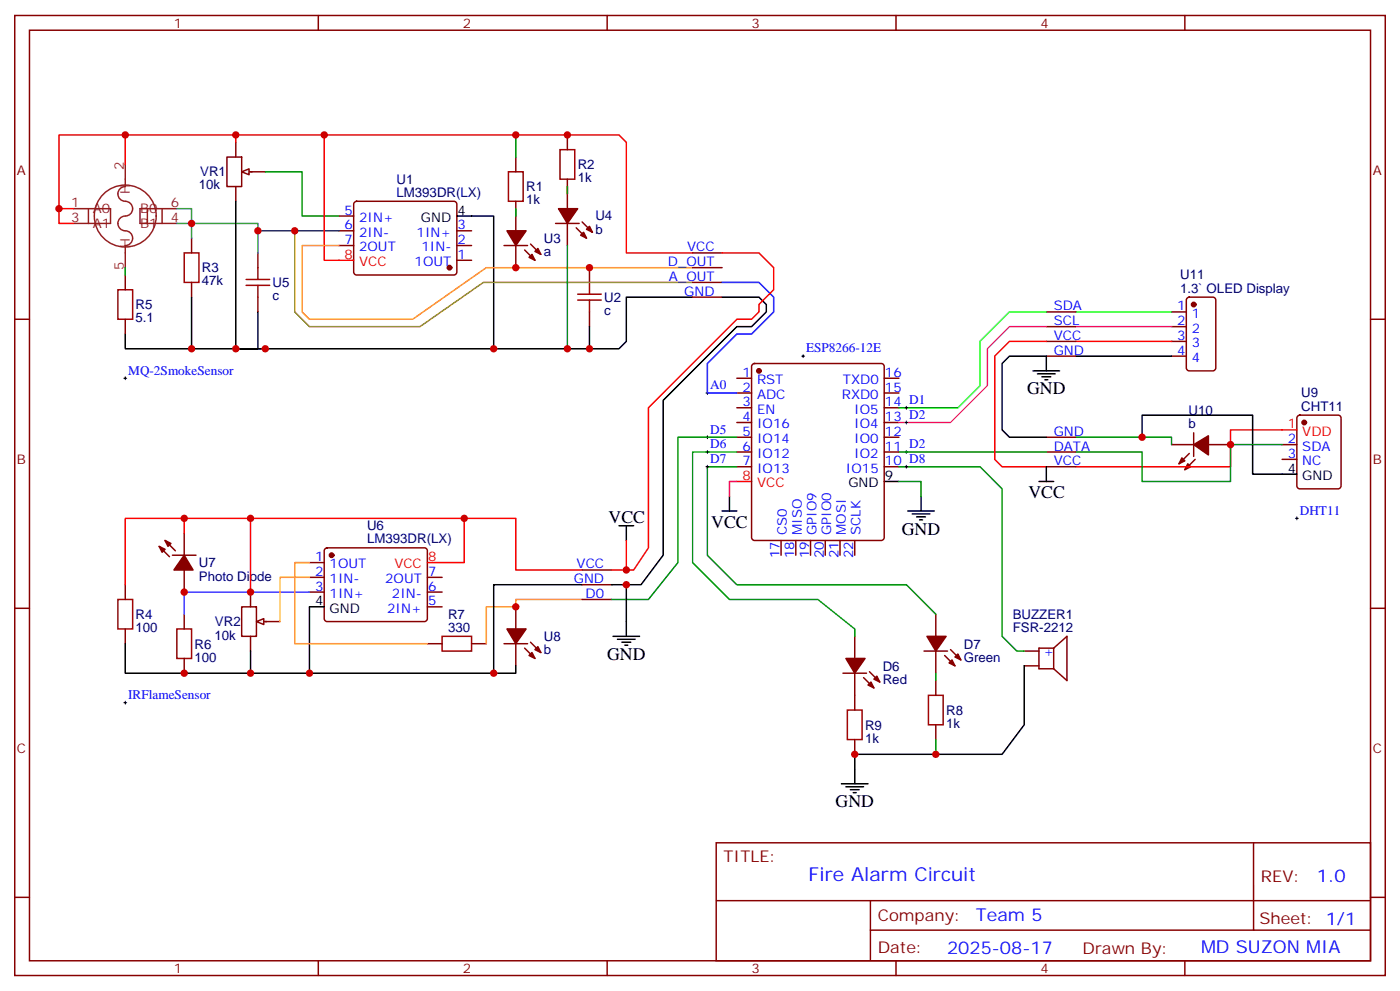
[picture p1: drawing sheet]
<svg xmlns="http://www.w3.org/2000/svg" width="335mm" height="237mm" viewBox="0 0 335 237" stroke-linecap="round" stroke-linejoin="round" font-family="sans-serif">
<g fill="none" stroke="#870000" stroke-width=".35">
<path d="M3.5 3.7h328.1v229.7h-328.1zM7.1 7.2h321v222.6h-321zM76.2 3.7v3.5M145.3 3.7v3.5M214.5 3.7v3.5M283.6 3.7v3.5M54.3 37.6h3.6v7h-3.6zM56.4 34v3.6M123.5 37.6v3.5M135.8 32.3v3.5M45.9 57v3.5M56.4 44.6v3.6"/>
<path d="M58.6 41.1h4.9M81.1 58.7h3.6M81.1 55.2h3.6M81.1 51.7h3.6M84.9 48.4l.5-.2h23.3a.71 .71 0 0 1 .7 .7v16.2a.76 .76 0 0 1-.7 .7h-23.3a.76 .76 0 0 1-.7-.7v-16.2zM109.4 58.7h3.5M109.4 55.2h3.5M120.6 58.7h5.7M123.5 48.2v7M123.5 58.7v5.3M125.6 59.8l2.5 2.5M127 58.4l2.5 2.5"/>
<path d="M133 53.4h5.6M135.8 42.9v7M135.8 53.4v5.3M137.9 54.5l2.5 2.5M139.3 53.1l2.5 2.5M3.5 76.4h3.6M30 65.8v3.5M30 76.4v3.5M45.9 67.6v3.5M109.4 62.3h3.5M141.1 64v3.6M141.1 74.6v3.5"/>
<path d="M328.1 76.4h3.5M176.4 90.5h3.5M176.4 94h3.5M176.4 97.5h3.5M180.2 87.2l.4-.2h30.4a.71 .71 0 0 1 .7 .7v40.9a.76 .76 0 0 1-.7 .7h-30.4a.76 .76 0 0 1-.7-.7v-40.9zM211.7 90.5h3.5M211.7 94h3.5M211.7 97.5h3.5M176.4 101.1h3.5M176.4 104.6h3.5M176.4 108.1h3.5M176.4 111.7h3.5"/>
<path d="M211.7 101.1h3.5M211.7 104.6h3.5M211.7 108.1h3.5M211.7 111.7h3.5M187 129.3v3.5M190.5 129.3v3.5M194 129.3v3.5M197.6 129.3v3.5M201.1 129.3v3.5M204.6 129.3v3.5M3.5 145.5h3.6M328.1 145.5h3.5"/>
<path d="M3.5 214.7h3.6M171.4 201.6h156.7v28.2h-156.7zM171.5 215.5h156.5M208.4 215.5v14.1M300.1 201.6v20.9M328.1 214.7h3.5M76.2 229.8v3.6M145.3 229.8v3.6M208.4 222.5h119.6M214.5 229.8v3.6M283.6 229.8v3.6"/>
</g>
<g fill="none" stroke="#8c2424" stroke-width=".35">
<path d="M30 39.3v5.3a1.82 1.82 0 0 0-1.8 2.1 1.82 1.82 0 0 0 2.3 1.5 1.83 1.83 0 0 1 1.2 2.2 1.83 1.83 0 0 1-2.2 1.3 1.83 1.83 0 0 0-1.2 2.3 1.83 1.83 0 0 0 2.2 1.3 1.76 1.76 0 0 1 1.2 1.9 1.76 1.76 0 0 1-1.7 1.5v5.3M17.6 49.9h8.9v3.5h-8.9M21.2 49.9v3.5M35.3 49.9v3.5M38.8 49.9v3.5M42.3 49.9h-8.8v3.5h8.8"/>
<circle cx="30" cy="51.7" r="7.4"/>
</g>
<path d="M109.4 51.7h3.5M211.7 115.2h3.5" fill="none" stroke="#000" stroke-width=".35"/>
<path d="M81.1 62.3h3.6M176.4 115.2h3.5" fill="none" stroke="#f00" stroke-width=".35"/>
<g fill="#870000" stroke="#870000" stroke-width=".35">
<path d="M121.4 55.2h4.5l-2.4 3.5z"/>
<path d="M128.1 60.1l.7-.7 .7 1.5z"/>
<path d="M126.6 61.6l.8-.7 .7 1.4z"/>
<path d="M133.7 49.9h4.6l-2.5 3.5z"/>
<path d="M140.4 54.9l.7-.7 .7 1.4z"/>
<path d="M139.7 55.6l.7 1.4-1.4-.7z"/>
<circle cx="181.7" cy="88.7" r=".53"/>
<circle cx="107.6" cy="64" r=".53"/>
</g>
<path d="M134.1 35.8h3.5v7.1h-3.5zM121.7 41.1h3.5v7.1h-3.5zM28.2 69.3h3.5v7.1h-3.5zM44.1 60.5h3.5v7.1h-3.5zM138.3 71.8h5.6M138.3 70.4h5.6M141.1 67.6v2.8M141.1 71.8v2.8" fill="none" stroke="#a10000" stroke-width=".35"/>
<path d="M57.9 41.1l1.7-.7v1.4z" fill="#f0f0f0" stroke="#870000" stroke-width=".35"/>
<path d="M58.9 68.3h5.7M58.9 66.9h5.7M61.7 64v2.9M61.7 68.3v2.8M28.2 143.4h3.5v7.1h-3.5z" fill="none" stroke="#a10000" stroke-width=".35"/>
<g fill="none" stroke="#870000" stroke-width=".35">
<path d="M61.7 60.5v3.5M61.7 71.1v3.5M30 139.9v3.5M38.1 130.7l2.5 2.5M39.5 129.3l2.5 2.5M41.3 132.8h5.6M44.1 127.5v5.3M44.1 136.3v5.3M74.1 134.6h3.5M74.1 138.1h3.5M77.8 131.3l.5-.2h23.3a.71 .71 0 0 1 .7 .7v16.2a.76 .76 0 0 1-.7 .7h-23.3a.76 .76 0 0 1-.7-.7v-16.2zM102.3 138.1h3.5"/>
<path d="M30 150.5v3.5M57.9 145.2h3.5v7h-3.5zM60 141.6v3.6M60 152.2v3.6M62.1 148.7h4.9M74.1 141.6h3.5M102.3 141.6h3.5M102.3 145.2h3.5"/>
</g>
<path d="M42.3 49.9h3.6v3.5h-3.6M45.9 53.4h15.8v7.1" fill="none" stroke="#099" stroke-width=".35"/>
<path d="M112.9 51.7h5.3v31.7h-61.8M30 79.9v3.5h15.9M45.9 71.1v12.3h15.8v-8.8M141.1 78.1v5.3h-22.9M165.8 71.1h-15.9v10.6l-1.7 1.7h-7.1M74.1 145.2h3.5" fill="none" stroke="#000" stroke-width=".35"/>
<path d="M63.5 41.1h8.8v10.6h8.8M123.5 49.9v1.8M135.8 44.6v1.8M135.8 58.7v24.7M30 64v1.8" fill="none" stroke="#008700" stroke-width=".35"/>
<path d="M56.4 34v-1.7h-26.4v7M56.4 32.3h21.2v30h3.5M77.6 32.3h70.6l1.7 1.7v26.5h15.9M102.3 134.6h3.5" fill="none" stroke="#f00" stroke-width=".35"/>
<path d="M56.4 48.2v35.2h7.1" fill="none" stroke="#030" stroke-width=".35"/>
<path d="M61.7 55.2h19.4" fill="none" stroke="#066" stroke-width=".35"/>
<path d="M81.1 58.7h-8.8v15.9l1.8 1.8h24.7l17.6-12.4h49.4" fill="none" stroke="#f90" stroke-width=".35"/>
<path d="M70.6 55.2v19.4l3.5 3.5h26.4l15.2-10.5h50.1" fill="none" stroke="#990" stroke-width=".35"/>
<g fill="#870000" stroke="#870000" stroke-width=".35">
<path d="M44.1 132.8l2.1 3.5h-4.6z"/>
<path d="M38.1 130.7l1.4 .7-.7 .7z"/>
<path d="M39.5 129.3l1.4 .7-.7 .7z"/>
<circle cx="79.4" cy="132.8" r=".53"/>
</g>
<path d="M61.4 148.7l1.7-.7v1.4z" fill="#f0f0f0" stroke="#870000" stroke-width=".35"/>
<path d="M42.3 150.5h3.6v7h-3.6zM105.8 152.2h7.1v3.6h-7.1zM202.8 169.9h3.6v7h-3.6zM222.2 166.3h3.6v7.1h-3.6z" fill="none" stroke="#a10000" stroke-width=".35"/>
<g fill="none" stroke="#870000" stroke-width=".35">
<path d="M165.8 60.5h7.1M165.8 64h7.1M165.8 67.6h7.1M165.8 71.1h7.1M250.5 74.6h7M250.5 78.1h7M280.5 74.6h3.5M280.5 78.1h3.5M284.2 71.3l.5-.2h5.6a.71 .71 0 0 1 .7 .7v16.2a.76 .76 0 0 1-.7 .7h-5.6a.76 .76 0 0 1-.7-.7v-16.2zM250.5 81.7h7M250.5 85.2h7M280.5 81.7h3.5"/>
<path d="M280.5 85.2h3.5M310.7 99.5l.4-.2h9.2a.71 .71 0 0 1 .7 .7v16.2a.76 .76 0 0 1-.7 .7h-9.2a.76 .76 0 0 1-.7-.7v-16.2zM250.5 104.6h7M250.5 108.1h7M250.5 111.7h7M280.5 106.4h5.3M284.7 108.5l-2.5 2.4M285.8 103.5v5.7M286.1 109.9l-2.5 2.5M289.3 106.4h5.3M306.9 106.4h3.5M306.9 109.9h3.5"/>
<path d="M139.3 139.9h7.1M139.3 136.3h7.1M44.1 146.9v3.6M44.1 157.5v3.5M102.3 154h3.5M112.9 154h3.5M120.6 154h5.7M123.5 145.2v5.3M123.5 154v5.3M125.6 155l2.5 2.5M127 153.6l2.5 2.5M139.3 143.4h7.1"/>
<path d="M204.6 152.2v5.3M221.2 155.8h5.6M224 146.9v5.3M224 155.8v5.2M226.1 156.8l2.5 2.5M227.5 155.4l2.5 2.5M245.2 159.3h3.5M245.2 155.8h3.5M252.2 155h-3.5v5h3.5M252.2 155v5M252.2 155l3.2-2.8v10.6l-3.2-2.8M201.8 161h5.6"/>
<path d="M204.6 161v8.9M204.6 176.9v3.5M206.7 162.1l2.5 2.5M208.1 160.7l2.5 2.5M224 162.8v3.5M224 173.4v3.5"/>
</g>
<g fill="#870000" stroke="#870000" stroke-width=".35">
<path d="M121.4 150.5h4.5l-2.4 3.5z"/>
<path d="M128.1 155.4l.7-.7 .7 1.4z"/>
<path d="M126.6 156.8l.8-.7 .7 1.4z"/>
<path d="M285.8 106.4l3.5-2.2v4.6z"/>
<path d="M284.3 110.9l.7 .8-1.4 .7z"/>
<path d="M282.9 109.5l.7 .7-1.4 .7z"/>
<path d="M221.9 152.2h4.6l-2.5 3.6z"/>
<path d="M228.6 157.2l.7-.7 .7 1.4z"/>
<path d="M227.2 158.6l.7-.7 .7 1.4z"/>
<path d="M202.5 157.5h4.6l-2.5 3.5z"/>
<path d="M209.2 162.5l.7-.8 .7 1.5z"/>
<path d="M207.8 163.9l.7-.7 .7 1.4z"/>
<circle cx="312.2" cy="101.1" r=".53"/>
<circle cx="285.7" cy="72.8" r=".53"/>
</g>
<path d="M30 32.3h-15.9v17.6M17.6 49.9h-3.5v3.5h3.5M172.9 60.5h8.8l3.5 3.5v5.3l-3.5 3.5v1.8l-1.8 1.8h-3.5l-21.2 21.1v33.6l-3.5 5.2h-5.3M250.5 81.7h-8.8l-3.6 3.5v24.7l1.8 1.8h10.6M257.5 81.7h23M310.4 102.8h-15.8v8.9h-37.1M44.1 127.5v-3.5h-14.1v15.9M44.1 124h15.9v17.6M60 124h51.1v10.6h-5.3M111.1 124h12.4v12.3h15.8M149.9 129.3v7" fill="none" stroke="#f00" stroke-width=".35"/>
<g fill="none" stroke="#000" stroke-width=".35">
<path d="M172.9 71.1h8.8l1.7 1.7v1.8l-3.5 3.5h-3.5l-17.7 17.7v37l-5.2 7.1h-7.1M247.3 88.7h6.3M248.4 89.4h4.2M249.4 90.1h2.1M250.1 90.8h.7M250.5 88.7v-3.5h-8.8l-1.8 1.8v15.8l1.8 1.8h8.8M257.5 85.2h23M174.6 118.7v3.5M220.5 118.7v3.5M248.7 115.2h3.5M250.5 111.7v3.5M273.4 104.6v-5.3h26.5v14.1h10.5"/>
<path d="M139.3 139.9h-21.1v21.1M148.2 125.8h3.5M149.9 125.8v3.5M149.9 139.9v12.3M172.9 122.2h3.5M217.3 122.2h6.4M218.4 122.9h4.2M219.4 123.6h2.1M220.1 124.4h.7M30 154v7h30v-5.2M74.1 145.2v15.8h-14.1M123.5 159.3v1.7h-49.4"/>
<path d="M146.8 152.2h6.3M147.8 152.9h4.2M148.9 153.6h2.1M149.6 154.3h.7M245.2 159.3v14.1l-5.3 7h-35.3v7.1M201.4 187.5h6.4M202.5 188.2h4.2M203.6 188.9h2.1M204.3 189.6h.7"/>
</g>
<path d="M74.1 141.6h-30v5.3" fill="none" stroke="#60f" stroke-width=".35"/>
<path d="M74.1 138.1h-7.1v10.6" fill="none" stroke="#fc0" stroke-width=".35"/>
<path d="M74.1 134.6h-3.5v19.4h31.7M139.3 143.4h-15.8v1.8h-7.1v8.8" fill="none" stroke="#f90" stroke-width=".35"/>
<path d="M123.5 32.3v5.3M176.4 104.6h-14.1v30l-7.1 8.8h-8.8M215.2 111.7h19.4l5.3 5.2v35.3l3.5 3.6h1.8M215.2 115.2h5.3v3.5M215.2 108.1h35.3M257.5 104.6h23v1.8M306.9 106.4h-12.3v8.8h-21.2v-7.1h-15.9M224 161v1.8M224 176.9v3.5" fill="none" stroke="#008700" stroke-width=".35"/>
<path d="M250.5 74.6h-8.8l-7.1 7.1v10.6l-5.3 5.2h-14.1M257.5 74.6h23" fill="none" stroke="#0f0" stroke-width=".35"/>
<path d="M250.5 78.1h-8.8l-5.3 5.3v8.9l-8.9 8.8h-12.3M257.5 78.1h23" fill="none" stroke="#f0f" stroke-width=".35"/>
<path d="M176.4 111.7h-7.1v21.1l7.1 7.1h40.6l7 7" fill="none" stroke="#090" stroke-width=".35"/>
<path d="M176.4 108.1h-10.6v26.5l8.8 8.8h21.2l8.8 7.1v1.7" fill="none" stroke="#0c0" stroke-width=".35"/>
<g fill="none" stroke="#000" stroke-width=".24">
<path d="M29.6 90.5h.7M30 90.1v.7M169 94h.7M169.3 93.7v.7M191.9 85.2h.7M192.3 84.8v.7M216.6 97.5h.7M217 97.2v.7M169 111.7h.7M169 108.1h.7M169 104.6h.7M169.3 104.2v.8"/>
<path d="M169.3 107.8v.7M169.3 111.3v.7M216.6 111.7h.7M216.6 108.1h.7M216.6 101.1h.7M217 100.7v.7M217 107.8v.7M217 111.3v.7M310.1 124h.7M310.4 123.6v.8M29.6 168.1h.7M30 167.7v.8"/>
</g>
<path d="M172.9 67.6h8.8l3.5 3.5v3.5l-5.3 5.3h-3.5l-7.1 7.1v7h7.1" fill="none" stroke="#00f" stroke-width=".35"/>
<path d="M45.9 53.4v3.6" fill="none" stroke="#099" stroke-width=".35"/>
<path d="M176.4 115.2h-1.8v3.5" fill="none" stroke="#f03" stroke-width=".35"/>
<g fill="#c00">
<circle cx="45.9" cy="83.4" r=".88"/>
<circle cx="118.2" cy="83.4" r=".88"/>
<circle cx="135.8" cy="83.4" r=".88"/>
<circle cx="135.8" cy="32.3" r=".88"/>
<circle cx="77.6" cy="32.3" r=".88"/>
<circle cx="44.1" cy="124" r=".88"/>
<circle cx="60" cy="141.6" r=".88"/>
<circle cx="44.1" cy="141.6" r=".88"/>
<circle cx="44.1" cy="161" r=".88"/>
<circle cx="60" cy="161" r=".88"/>
<circle cx="60" cy="124" r=".88"/>
<circle cx="74.1" cy="161" r=".88"/>
<circle cx="123.5" cy="145.2" r=".88"/>
<circle cx="118.2" cy="161" r=".88"/>
<circle cx="111.1" cy="124" r=".88"/>
<circle cx="294.6" cy="106.4" r=".88"/>
<circle cx="273.4" cy="104.6" r=".88"/>
<circle cx="30" cy="32.3" r=".88"/>
<circle cx="14.1" cy="49.9" r=".88"/>
<circle cx="63.5" cy="83.4" r=".88"/>
<circle cx="56.4" cy="83.4" r=".88"/>
<circle cx="70.6" cy="55.2" r=".88"/>
<circle cx="56.4" cy="32.3" r=".88"/>
<circle cx="123.5" cy="64" r=".88"/>
<circle cx="123.5" cy="32.3" r=".88"/>
<circle cx="224" cy="180.4" r=".88"/>
<circle cx="204.6" cy="180.4" r=".88"/>
<circle cx="149.9" cy="139.9" r=".88"/>
<circle cx="61.7" cy="55.2" r=".88"/>
<circle cx="45.9" cy="53.4" r=".88"/>
<circle cx="141.1" cy="64" r=".88"/>
<circle cx="141.1" cy="83.4" r=".88"/>
<circle cx="149.9" cy="136.3" r=".88"/>
</g>
<text font-size="4.6" fill="#00f" x="193.5" y="210.6">Fire Alarm Circuit</text>
<g font-size="4.2">
<text x="245.9" y="94.4">GND</text>
<text x="246.2" y="119.1">VCC</text>
<text x="145.7" y="125.1">VCC</text>
<text x="170.3" y="126.2">VCC</text>
<text x="215.9" y="127.9">GND</text>
<text x="145.3" y="157.9">GND</text>
<text x="200" y="193.1">GND</text>
</g>
<g font-size="4.2" fill="#00f">
<text x="315.2" y="210.9">1.0</text>
<text x="233.6" y="220.4">Team 5</text>
<text x="226.7" y="228.2">2025-08-17</text>
<text x="287.5" y="228.1">MD SUZON MIA</text>
</g>
<g font-size="3.9" fill="#800">
<text x="173.2" y="206.2">TITLE:</text>
<text x="301.8" y="210.9">REV:</text>
<text x="210.1" y="220.4">Company:</text>
<text x="301.5" y="221">Sheet: 1/1</text>
<text x="210.1" y="228.1">Date:</text>
<text x="259.2" y="228.2">Drawn By:</text>
</g>
<g font-size="3.2" fill="#800">
<text x="41.6" y="6.7">1</text>
<text x="110.8" y="6.7">2</text>
<text x="179.9" y="6.7">3</text>
<text x="249.1" y="6.7">4</text>
<text x="4.1" y="41.8">A</text>
<text x="328.6" y="41.8">A</text>
<text x="4.1" y="110.9">B</text>
<text x="328.6" y="110.9">B</text>
<text x="4.1" y="180.1">C</text>
<text x="328.6" y="180.1">C</text>
<text x="41.6" y="232.8">1</text>
<text x="110.8" y="232.8">2</text>
<text x="179.9" y="232.8">3</text>
<text x="249.1" y="232.8">4</text>
</g>
<g font-size="3.2" fill="#8d2323">
<text x="29.6" y="40.7" transform="rotate(-90 29.6 40.7)">2</text>
<text x="31" y="46.3" transform="rotate(-90 31 46.3)">H</text>
<text x="17" y="49.6">1</text>
<text x="17" y="53.1">3</text>
<text x="22.2" y="51">A0</text>
<text x="33.6" y="51">B0</text>
<text x="40.9" y="49.6">6</text>
<text x="40.9" y="53.1">4</text>
<text x="22.2" y="54.5">A1</text>
<text x="31" y="59.4" transform="rotate(-90 31 59.4)">H</text>
<text x="33.6" y="54.5">B1</text>
<text x="29.6" y="64.6" transform="rotate(-90 29.6 64.6)">5</text>
</g>
<g font-size="3.2" fill="#000080">
<text x="138.3" y="40.4">R2</text>
<text x="47.6" y="45.3">10k</text>
<text x="47.9" y="42.2">VR1</text>
<text x="94.9" y="47.1">LM393DR(LX)</text>
<text x="94.9" y="43.9">U1</text>
<text x="125.9" y="45.7">R1</text>
<text x="138.3" y="43.6">1k</text>
<text x="125.9" y="48.9">1k</text>
<text x="142.5" y="52.7">U4</text>
<text x="130.2" y="58">U3</text>
<text x="142.5" y="55.9">b</text>
<text x="48.3" y="65.1">R3</text>
<text x="130.2" y="61.2">a</text>
<text x="48.3" y="68.3">47k</text>
<text x="65.3" y="71.8">c</text>
<text x="65.3" y="68.6">U5</text>
<text x="282.5" y="70">1.3` OLED Display</text>
<text x="282.5" y="66.8">U11</text>
<text x="32.5" y="77.1">5.1</text>
<text x="32.5" y="73.9">R5</text>
<text x="144.6" y="75.3">c</text>
<text x="144.6" y="72.1">U2</text>
<text x="311.5" y="95">U9</text>
<text x="284.5" y="99.3">U10</text>
<text x="311.5" y="98.2">CHT11</text>
<text x="284.5" y="102.5">b</text>
<text x="87.9" y="130">LM393DR(LX)</text>
<text x="87.9" y="126.8">U6</text>
<text x="47.6" y="135.7">U7</text>
<text x="47.6" y="138.9">Photo Diode</text>
<text x="32.5" y="148.1">R4</text>
<text x="51.4" y="149.9">VR2</text>
<text x="107.3" y="148">R7</text>
<text x="242.4" y="148">BUZZER1</text>
<text x="32.5" y="151.2">100</text>
<text x="46.6" y="155.2">R6</text>
<text x="51.3" y="153">10k</text>
<text x="107.3" y="151.2">330</text>
<text x="130.2" y="153.4">U8</text>
<text x="230.7" y="155.2">D7</text>
<text x="242.4" y="151.2">FSR-2212</text>
<text x="46.6" y="158.3">100</text>
<text x="130.2" y="156.5">b</text>
<text x="211.3" y="160.5">D6</text>
<text x="230.7" y="158.3">Green</text>
<text x="211.3" y="163.6">Red</text>
<text x="226.5" y="171">R8</text>
<text x="207.1" y="177.7">1k</text>
<text x="207.1" y="174.6">R9</text>
<text x="226.5" y="174.2">1k</text>
</g>
<g font-size="3.2" fill="#00f">
<text x="82.5" y="51.3">5</text>
<text x="86" y="53.1">2IN+</text>
<text x="82.5" y="54.9">6</text>
<text x="82.5" y="58.4">7</text>
<text x="86" y="56.6">2IN-</text>
<text x="99.7" y="56.6">1IN+</text>
<text x="109.5" y="58.4">2</text>
<text x="109.5" y="54.9">3</text>
<text x="86" y="60.1">2OUT</text>
<text x="99.3" y="63.7">1OUT</text>
<text x="100.9" y="60.1">1IN-</text>
<text x="109.5" y="61.9">1</text>
<text x="159.9" y="63.7">D_OUT</text>
<text x="164.5" y="60.1">VCC</text>
<text x="160.1" y="67.2">A_OUT</text>
<text x="163.8" y="70.7">GND</text>
<text x="252.2" y="74.3">SDA</text>
<text x="252.2" y="77.8">SCL</text>
<text x="281.8" y="74.3">1</text>
<text x="281.8" y="77.8">2</text>
<text x="285.3" y="76">1</text>
<text x="252.2" y="81.3">VCC</text>
<text x="281.8" y="81.3">3</text>
<text x="285.3" y="79.6">2</text>
<text x="285.3" y="83.1">3</text>
<text x="30.7" y="89.6">MQ-2SmokeSensor</text>
<text x="193" y="84.3">ESP8266-12E</text>
<text x="252.2" y="84.8">GND</text>
<text x="281.8" y="84.8">4</text>
<text x="285.3" y="86.6">4</text>
<text x="170" y="93.1">A0</text>
<text x="177.7" y="93.7">2</text>
<text x="177.7" y="90.1">1</text>
<text x="181.2" y="95.4">ADC</text>
<text x="181.2" y="91.9">RST</text>
<text x="201.5" y="95.4">RXD0</text>
<text x="201.8" y="91.9">TXD0</text>
<text x="211.8" y="90.1">16</text>
<text x="211.8" y="93.7">15</text>
<text x="177.7" y="100.7">4</text>
<text x="177.7" y="97.2">3</text>
<text x="181.2" y="99">EN</text>
<text x="204.5" y="99">IO5</text>
<text x="211.8" y="97.2">14 D1</text>
<text x="211.8" y="100.7">13 D2</text>
<text x="170" y="107.2">D6</text>
<text x="170" y="103.7">D5</text>
<text x="177.7" y="107.8">6</text>
<text x="177.7" y="104.2">5</text>
<text x="181.2" y="106">IO14</text>
<text x="181.2" y="102.5">IO16</text>
<text x="204.5" y="102.5">IO4</text>
<text x="204.5" y="106">IO0</text>
<text x="211.8" y="104.2">12</text>
<text x="211.8" y="107.8">11 D2</text>
<text x="252.2" y="104.2">GND</text>
<text x="252.2" y="107.8">DATA</text>
<text x="308.3" y="106">2</text>
<text x="311.7" y="107.8">SDA</text>
<text x="170" y="110.8">D7</text>
<text x="177.7" y="111.3">7</text>
<text x="181.2" y="113.1">IO13</text>
<text x="181.2" y="109.5">IO12</text>
<text x="202.5" y="113.1">IO15</text>
<text x="204.5" y="109.5">IO2</text>
<text x="211.8" y="111.3">10 D8</text>
<text x="252.2" y="111.3">VCC</text>
<text x="308.3" y="109.5">3</text>
<text x="311.7" y="111.3">NC</text>
<text x="311.1" y="123.1">DHT11</text>
<text x="188.4" y="128" transform="rotate(-90 188.4 128)">CS0</text>
<text x="191.9" y="128" transform="rotate(-90 191.9 128)">MISO</text>
<text x="195.4" y="128" transform="rotate(-90 195.4 128)">GPIO9</text>
<text x="199" y="128" transform="rotate(-90 199 128)">GPIO0</text>
<text x="202.5" y="128" transform="rotate(-90 202.5 128)">MOSI</text>
<text x="206" y="128" transform="rotate(-90 206 128)">SCLK</text>
<text x="75.4" y="134.2">1</text>
<text x="75.4" y="137.8">2</text>
<text x="78.9" y="136">1OUT</text>
<text x="102.5" y="137.8">7</text>
<text x="138" y="136">VCC</text>
<text x="186.6" y="133.5" transform="rotate(-90 186.6 133.5)">17</text>
<text x="190.1" y="133.5" transform="rotate(-90 190.1 133.5)">18</text>
<text x="193.7" y="133.5" transform="rotate(-90 193.7 133.5)">19</text>
<text x="197.2" y="133.5" transform="rotate(-90 197.2 133.5)">20</text>
<text x="200.7" y="133.5" transform="rotate(-90 200.7 133.5)">21</text>
<text x="204.3" y="133.5" transform="rotate(-90 204.3 133.5)">22</text>
<text x="75.4" y="141.3">3</text>
<text x="78.9" y="139.5">1IN-</text>
<text x="78.9" y="143.1">1IN+</text>
<text x="92.2" y="139.5">2OUT</text>
<text x="93.8" y="143.1">2IN-</text>
<text x="102.5" y="141.3">6</text>
<text x="137.4" y="139.5">GND</text>
<text x="140.2" y="143.1">D0</text>
<text x="92.7" y="146.6">2IN+</text>
<text x="102.5" y="144.8">5</text>
<text x="249.8" y="156.8">+</text>
<text x="30.7" y="167.2">IRFlameSensor</text>
</g>
<g font-size="3.2">
<text x="100.8" y="53.1">GND</text>
<text x="109.5" y="51.3">4</text>
<text x="308.3" y="113.1">4</text>
<text x="203.1" y="116.6">GND</text>
<text x="211.8" y="114.8">9</text>
<text x="311.7" y="114.8">GND</text>
<text x="75.4" y="144.8">4</text>
<text x="78.9" y="146.6">GND</text>
</g>
<g font-size="3.2" fill="#f00">
<text x="82.5" y="61.9">8</text>
<text x="86" y="63.7">VCC</text>
<text x="308.3" y="102.5">1</text>
<text x="311.7" y="104.2">VDD</text>
<text x="177.7" y="114.8">8</text>
<text x="181.2" y="116.6">VCC</text>
<text x="94.4" y="136">VCC</text>
<text x="102.5" y="134.2">8</text>
</g>
</svg>
